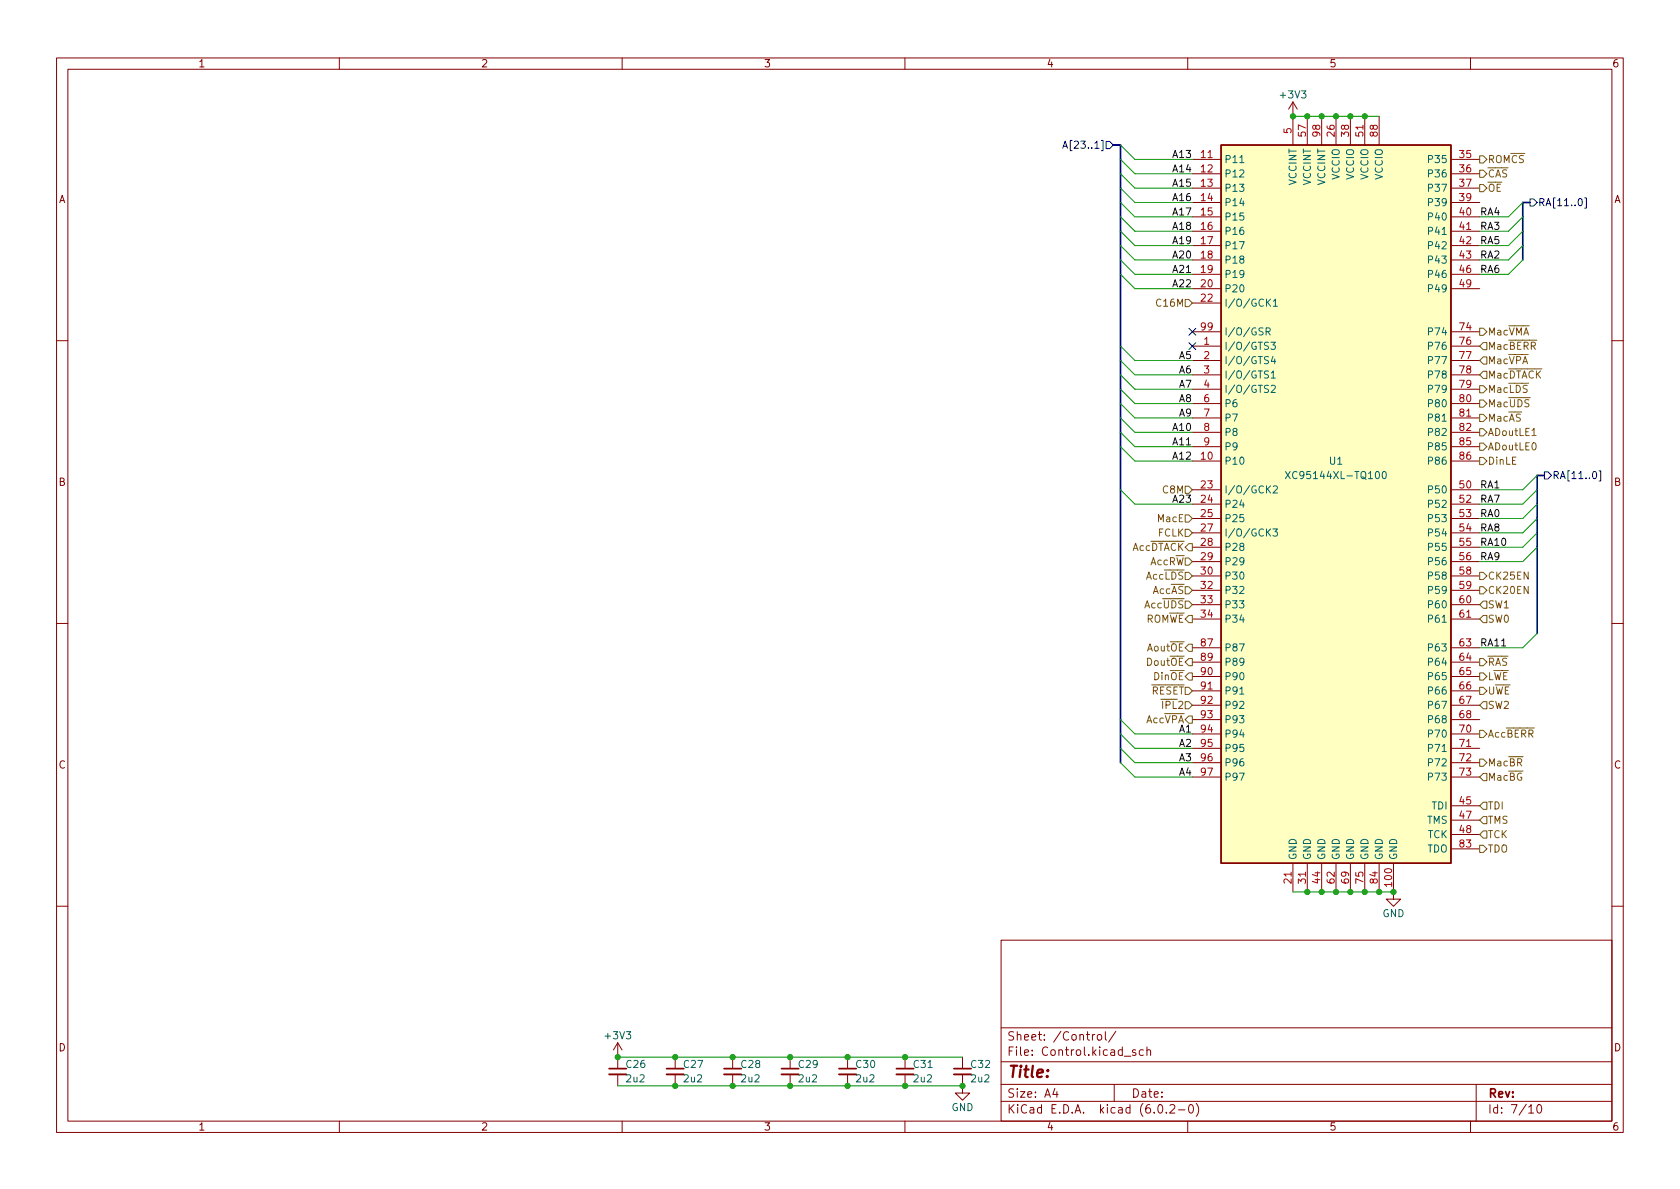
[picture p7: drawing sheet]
<svg xmlns="http://www.w3.org/2000/svg" width="297mm" height="210mm" viewBox="0 0 297 210" stroke-linecap="round" stroke-linejoin="round" font-family="sans-serif">
<g fill="none" stroke="#840000" stroke-width=".18">
<path d="M10 10.2h277v190.1h-277zM12 12.2h273v186.1h-273zM60 10.2v2M110 10.2v2M160 10.2v2M210 10.2v2M228.6 18v7.6M228.6 18l-.8 1.3M228.6 18l.8 1.3M260 10.2v2M210.8 28.2h5.1M210.8 30.7h5.1"/>
<path d="M210.8 33.3h5.1M210.8 35.8h5.1M210.8 38.3h5.1M231.1 20.6v5M233.7 20.6v5M236.2 20.6v5M238.8 20.6v5M241.3 20.6v5M243.8 20.6v5M256.5 28.2h5.1M256.5 30.7h5.1M256.5 33.3h5.1"/>
<path d="M256.5 35.8h5.1M256.5 38.3h5.1M210.8 40.9h5.1M210.8 43.4h5.1M210.8 46h5.1M210.8 48.5h5.1M210.8 51h5.1M210.8 53.6h5.1M210.8 58.7h5.1M256.5 40.9h5.1M256.5 43.4h5.1M256.5 46h5.1"/>
<path d="M256.5 48.5h5.1M256.5 51h5.1M256.5 58.7h5.1M10 60.2h2M210.8 61.2h5.1M210.8 63.7h5.1M210.8 66.3h5.1M210.8 68.8h5.1M210.8 71.4h5.1M210.8 73.9h5.1M210.8 76.4h5.1M210.8 79h5.1"/>
<path d="M256.5 61.2h5.1M256.5 63.7h5.1M256.5 66.3h5.1M256.5 68.8h5.1M256.5 71.4h5.1M256.5 73.9h5.1M256.5 76.4h5.1M256.5 79h5.1M285 60.2h2M210.8 81.5h5.1M210.8 86.6h5.1M210.8 89.1h5.1"/>
<path d="M210.8 91.7h5.1M210.8 94.2h5.1M210.8 96.8h5.1M210.8 99.3h5.1M256.5 81.5h5.1M256.5 86.6h5.1M256.5 89.1h5.1M256.5 91.7h5.1M256.5 94.2h5.1M256.5 96.8h5.1M256.5 99.3h5.1M10 110.2h2"/>
<path d="M210.8 101.8h5.1M210.8 104.4h5.1M210.8 106.9h5.1M210.8 109.5h5.1M210.8 114.5h5.1M210.8 117.1h5.1M210.8 119.6h5.1M256.5 101.8h5.1M256.5 104.4h5.1M256.5 106.9h5.1M256.5 109.5h5.1M256.5 114.5h5.1"/>
<path d="M256.5 117.1h5.1M256.5 119.6h5.1M285 110.2h2M210.8 122.2h5.1M210.8 124.7h5.1M210.8 127.2h5.1M210.8 129.8h5.1M210.8 132.3h5.1M210.8 134.9h5.1M210.8 137.4h5.1M256.5 122.2h5.1M256.5 124.7h5.1"/>
<path d="M256.5 127.2h5.1M256.5 129.8h5.1M256.5 132.3h5.1M256.5 134.9h5.1M256.5 137.4h5.1M228.6 152.6v5.1M231.1 152.6v5.1M233.7 152.6v5.1M236.2 152.6v5.1M238.8 152.6v5.1M241.3 152.6v5.1M243.8 152.6v5.1"/>
<path d="M246.4 152.6v6.4h1.2l-1.2 1.3-1.3-1.3h1.3M256.5 142.5h5.1M256.5 145h5.1M256.5 147.6h5.1M256.5 150.1h5.1M10 160.2h2M177 166.3h108v32h-108zM285 160.2h2M60 198.3v2M109.2 184.4v4.6M109.2 190v2M109.2 184.4l-.7 1.3"/>
<path d="M109.2 184.4l.8 1.3M110 198.3v2M119.4 186.9v2.1M119.4 190v2M129.5 186.9v2.1M129.5 190v2M139.7 186.9v2.1M139.7 190v2M149.9 186.9v2.1M149.9 190v2M160 198.3v2M160 186.9v2.1"/>
<path d="M160 190v2M170.2 190v3.3h-1.3l1.3 1.3 1.2-1.3h-1.2M170.2 186.9v2.1M177 194.8h108M177 191.8h108M177 187.8h108M177 181.8h108M186.5 192.5l-.4 1h1M186.9 193v1M193.6 182.9l-.3 .1-.2 .2M194.1 183.1l.2-.2 .4 .2 .1 .5-.2 .3h-.3l-.2-.1zM195.4 182.4v1.3l.2 .2"/>
<path d="M197 191.8v3M197.3 182.4l-1.3 1.9M198.8 186.8h1.1M200.8 185.7l-.4-.1-.2 .2 .1 .3 .5 .1v.4h-.6M202.1 185.7l-.4-.1-.3 .3v.4l.2 .3h.5M202.8 185.8l.2-.2 .4 .1v.9M202.8 185.1v1.5M204.9 195.4l.2-.1a.81 .81 0 0 1 .6 .7 .81 .81 0 0 1-.3 .8h-.2a.81 .81 0 0 1-.6-.6 .81 .81 0 0 1 .3-.8zM206.2 196.7v.1M206.9 195.5l.5-.2 .2 .2 .1 .3-.9 1h.9M208.4 196.3h1.1M210 198.3v2"/>
<path d="M210.4 195.4l.1-.1a.81 .81 0 0 1 .6 .7 .81 .81 0 0 1-.3 .8h-.2a.81 .81 0 0 1-.5-.6 .81 .81 0 0 1 .3-.8zM211.5 195.1a1.72 1.72 0 0 1 0 2.3M260 198.3v2M261 191.8v6.5M270.3 195.8l.4-.5v1.5M270.3 196.8h.9M271.9 195.4l.2-.1a.81 .81 0 0 1 .6 .7 .81 .81 0 0 1-.3 .8h-.2a.81 .81 0 0 1-.6-.6 .81 .81 0 0 1 .3-.8z"/>
</g>
<path d="M107.7 190h3M117.9 190h3M128 190h3.1M138.2 190h3M148.3 190h3.1M158.5 190h3M168.7 190h3" fill="none" stroke="#840000" stroke-width=".33"/>
<path d="M107.7 189h3M117.9 189h3M128 189h3.1M138.2 189h3M148.3 189h3.1M158.5 189h3M168.7 189h3" fill="none" stroke="#840000" stroke-width=".3"/>
<path d="M215.9 25.6h40.6v127h-40.6z" fill="#ffffc2" stroke="#ffffc2" stroke-width=".18"/>
<path d="M215.9 25.6h40.6v127h-40.6z" fill="none" stroke="#840000" stroke-width=".25"/>
<g fill="none" stroke="#006464" stroke-width=".18">
<path d="M219.2 28.8h.7M223.9 58.6h.6l.1-.2-.1-.3-.6-.1v1.2M224.1 53.4l.5 .8M224.2 58.6l.4 .6M224.6 52.9l-.7 .7M225.1 53.3l.4-.4v1.3M225.1 54.2h.8M224.3 65.7l-.5-.1-.2 .1v.4l.6 .2 .1 .3-.3 .3-.4-.1M224.7 60.5h.8l-.4 .5 .3 .1v.6l-.1 .1-.6-.1M224.8 66l.3-.4v1.3M224.8 68.3l.5-.2 .2 .4-.8 .9h.8M224.8 66.9h.7"/>
<path d="M225.1 63l-.3 .9h.8M225.4 63.5v.8M224.1 86.5l.5 .7M224.1 94.1l.5 .7M224.6 85.9l-.7 .7M224.6 93.5l-.7 .8M225.1 93.5h.8l-.5 .5 .4 .1v.6l-.2 .1-.5-.1M225.1 86l.5-.1 .3 .4-.8 .9h.8M227.3 83.4l.8 1.2M228.1 83.4l-.8 1.2M244.5 83.5l.2-.1a.68 .68 0 0 1 .4 .6 .68 .68 0 0 1-.4 .6l-.2-.1-.1-.3zM219.2 122.7h.7"/>
</g>
<g fill="none" stroke="#725600" stroke-width=".18">
<path d="M261.6 32.6h.7l.6 .7-.6 .6h-.7zM261.6 27.6h.7l.6 .6-.6 .6h-.7zM261.6 30.1h.7l.6 .6-.6 .7h-.7zM209.5 53h.7l.6 .6-.6 .6h-.7zM261.6 58h.7l.6 .7-.6 .6h-.7zM261.6 68.2h.7l.6 .6-.6 .7h-.7zM261.6 73.3h.7l.6 .6-.6 .6h-.7zM261.6 78.4h.7l.6 .6-.6 .6h-.7zM261.6 70.7h.7l.6 .7-.6 .6h-.7zM261.6 75.8h.7l.6 .6-.6 .7h-.7zM262.3 65.7h.6v1.2h-.6l-.7-.6zM262.3 63.1h.6v1.3h-.6l-.7-.7z"/>
<path d="M262.3 60.6h.6v1.2h-.6l-.7-.6zM270.9 77h.7M209.5 86h.7l.6 .6-.6 .6h-.7zM209.5 91.1h.7l.6 .6-.6 .6h-.7zM209.5 98.7h.7l.6 .6-.6 .6h-.7zM209.5 93.6h.7l.6 .6-.6 .7h-.7zM210.2 96.1h.6v1.3h-.6l-.7-.6zM261.6 80.9h.7l.6 .6-.6 .7h-.7zM209.5 117.1l.7-.6h.6v1.2h-.6zM209.5 106.3h.7l.6 .6-.6 .7h-.7zM209.5 114.5l.7-.6h.6v1.3h-.6zM209.5 103.8h.7l.6 .6-.6 .6h-.7z"/>
<path d="M209.5 101.2h.7l.6 .6-.6 .7h-.7zM210.2 119h.6v1.3h-.6l-.7-.7zM261.6 103.8h.7l.6 .6-.6 .6h-.7zM261.6 101.2h.7l.6 .6-.6 .7h-.7zM261.6 119h.7l.6 .6-.6 .7h-.7zM261.6 116.5h.7l.6 .6-.6 .6h-.7zM262.3 108.8h.6v1.3h-.6l-.7-.6zM262.3 106.3h.6v1.3h-.6l-.7-.7zM209.5 124.1h.7l.6 .6-.6 .6h-.7zM210.2 126.6h.6v1.3h-.6l-.7-.7zM261.6 134.2h.7l.6 .7-.6 .6h-.7zM261.6 121.5h.7l.6 .7-.6 .6h-.7z"/>
<path d="M261.6 129.2h.7l.6 .6-.6 .6h-.7zM262.3 136.8h.6v1.2h-.6l-.7-.6zM262.3 124.1h.6v1.2h-.6l-.7-.6zM261.6 149.5h.7l.6 .6-.6 .6h-.7zM262.3 146.9h.6v1.3h-.6l-.7-.6zM262.3 141.9h.6v1.2h-.6l-.7-.6zM262.3 144.4h.6v1.3h-.6l-.7-.7z"/>
</g>
<path d="M187.9 26.2l.4-1.2 .4 1.2M188 25.9h.6M195.6 25h.6l.6 .6-.6 .7h-.6zM270.5 35.2h.6l.7 .6-.7 .6h-.6zM280.2 35h.3v1.8h-.3M210.2 58.1l1.2 1.2M211.4 58.1l-1.2 1.2M210.2 60.6l1.2 1.2M211.4 60.6l-1.2 1.2M273 83.4h.7l.6 .7-.6 .6h-.7zM282.7 83.3h.3v1.8h-.3" fill="none" stroke="#000084" stroke-width=".18"/>
<path d="M196.8 25.6h1.3v109.3M270.5 35.8h-1.3v10.2M273 84.1h-1.2v27.9" fill="none" stroke="#000084" stroke-width=".3"/>
<g fill="none" stroke="#009600" stroke-width=".18">
<path d="M198.1 35.8l2.6 2.5h10.1M198.1 38.3l2.6 2.6h10.1M198.1 30.7l2.6 2.6h10.1M198.1 25.6l2.6 2.6h10.1M198.1 28.2l2.6 2.5h10.1M198.1 33.3l2.6 2.5h10.1M228.6 20.6h15.2M269.2 35.8l-2.5 2.5h-5.1M269.2 38.3l-2.5 2.6h-5.1M198.1 46l2.6 2.5h10.1M198.1 43.4l2.6 2.6h10.1M198.1 40.9l2.6 2.5h10.1"/>
<path d="M198.1 48.5l2.6 2.5h10.1M269.2 46l-2.5 2.5h-5.1M269.2 43.4l-2.5 2.6h-5.1M269.2 40.9l-2.5 2.5h-5.1M198.1 79l2.6 2.5h10.1M198.1 76.4l2.6 2.6h10.1M198.1 73.9l2.6 2.5h10.1M198.1 68.8l2.6 2.6h10.1M198.1 71.4l2.6 2.5h10.1M198.1 61.2l2.6 2.5h10.1M198.1 66.3l2.6 2.5h10.1M198.1 63.7l2.6 2.6h10.1"/>
<path d="M198.1 86.6l2.6 2.5h10.1M271.8 96.8l-2.6 2.5h-7.6M271.8 86.6l-2.6 2.5h-7.6M271.8 89.1l-2.6 2.6h-7.6M271.8 94.2l-2.6 2.6h-7.6M271.8 91.7l-2.6 2.5h-7.6M271.8 84.1l-2.6 2.5h-7.6M271.8 112l-2.6 2.5h-7.6M198.1 132.3l2.6 2.6h10.1M198.1 129.8l2.6 2.5h10.1M198.1 134.9l2.6 2.5h10.1M198.1 127.2l2.6 2.6h10.1"/>
<path d="M228.6 157.7h17.8M109.2 192h61M109.2 186.9h61"/>
</g>
<g fill="#009600" stroke="#009600" stroke-width=".18">
<circle cx="243.8" cy="157.7" r=".46"/>
<circle cx="246.4" cy="157.7" r=".46"/>
<circle cx="241.3" cy="157.7" r=".46"/>
<circle cx="233.7" cy="157.7" r=".46"/>
<circle cx="238.8" cy="157.7" r=".46"/>
<circle cx="236.2" cy="157.7" r=".46"/>
<circle cx="236.2" cy="20.6" r=".46"/>
<circle cx="233.7" cy="20.6" r=".46"/>
<circle cx="231.1" cy="20.6" r=".46"/>
<circle cx="228.6" cy="20.6" r=".46"/>
<circle cx="238.8" cy="20.6" r=".46"/>
<circle cx="241.3" cy="20.6" r=".46"/>
<circle cx="231.1" cy="157.7" r=".46"/>
<circle cx="160" cy="186.9" r=".46"/>
<circle cx="170.2" cy="192" r=".46"/>
<circle cx="129.5" cy="192" r=".46"/>
<circle cx="129.5" cy="186.9" r=".46"/>
<circle cx="149.9" cy="192" r=".46"/>
<circle cx="149.9" cy="186.9" r=".46"/>
<circle cx="119.4" cy="192" r=".46"/>
<circle cx="119.4" cy="186.9" r=".46"/>
<circle cx="109.2" cy="186.9" r=".46"/>
<circle cx="160" cy="192" r=".46"/>
<circle cx="139.7" cy="186.9" r=".46"/>
<circle cx="139.7" cy="192" r=".46"/>
</g>
<text font-size="2.8" fill="#840000" x="178" y="190.6">Title:</text>
<g font-size="2.1" fill="#840000">
<text x="178" y="184">Sheet: /Control/</text>
<text x="178" y="186.7">File: Control.kicad_sch</text>
<text x="178" y="196.9">KiCad E.D.A. kicad (6.0.2-0)</text>
<text x="178" y="194.1">Size: A4</text>
<text x="200" y="194.1">Date:</text>
<text x="263" y="194.1">Rev:</text>
<text x="263" y="196.9">Id: 7/10</text>
</g>
<g font-size="1.8" fill="#840000">
<text x="35" y="11.9">1</text>
<text x="85" y="11.9">2</text>
<text x="135" y="11.9">3</text>
<text x="185" y="11.9">4</text>
<text x="235" y="11.9">5</text>
<text x="285" y="11.9">6</text>
<text x="10.3" y="35.9">A</text>
<text x="285.3" y="35.9">A</text>
<text x="10.3" y="85.9">B</text>
<text x="285.3" y="85.9">B</text>
<text x="10.3" y="135.9">C</text>
<text x="285.3" y="135.9">C</text>
<text x="10.3" y="185.9">D</text>
<text x="285.3" y="185.9">D</text>
<text x="35" y="199.9">1</text>
<text x="85" y="199.9">2</text>
<text x="135" y="199.9">3</text>
<text x="185" y="199.9">4</text>
<text x="235" y="199.9">5</text>
<text x="285" y="199.9">6</text>
</g>
<g font-size="1.8" fill="#006464">
<text x="226.5" y="17.4">+3V3</text>
<text x="216.4" y="28.8">P11</text>
<text x="252.9" y="28.8">P35</text>
<text x="216.4" y="31.4">P12</text>
<text x="216.4" y="33.9">P13</text>
<text x="229.2" y="32.7" transform="rotate(-90 229.2 32.7)">VCCINT</text>
<text x="231.8" y="32.7" transform="rotate(-90 231.8 32.7)">VCCINT</text>
<text x="234.3" y="32.7" transform="rotate(-90 234.3 32.7)">VCCINT</text>
<text x="236.9" y="31.8" transform="rotate(-90 236.9 31.8)">VCCIO</text>
<text x="239.4" y="31.8" transform="rotate(-90 239.4 31.8)">VCCIO</text>
<text x="241.9" y="31.8" transform="rotate(-90 241.9 31.8)">VCCIO</text>
<text x="244.5" y="31.8" transform="rotate(-90 244.5 31.8)">VCCIO</text>
<text x="252.9" y="31.4">P36</text>
<text x="252.9" y="33.9">P37</text>
<text x="216.4" y="36.4">P14</text>
<text x="216.4" y="39">P15</text>
<text x="216.4" y="41.5">P16</text>
<text x="252.9" y="36.4">P39</text>
<text x="252.9" y="39">P40</text>
<text x="252.9" y="41.5">P41</text>
<text x="216.4" y="44.1">P17</text>
<text x="216.4" y="46.6">P18</text>
<text x="252.9" y="44.1">P42</text>
<text x="252.9" y="46.6">P43</text>
<text x="216.4" y="49.1">P19</text>
<text x="216.4" y="51.7">P20</text>
<text x="252.9" y="49.1">P46</text>
<text x="252.9" y="51.7">P49</text>
<text x="216.4" y="54.2">I/O/GCK1</text>
<text x="216.4" y="59.3">I/O/GSR</text>
<text x="252.9" y="59.3">P74</text>
<text x="216.4" y="61.8">I/O/GTS3</text>
<text x="216.4" y="64.4">I/O/GTS4</text>
<text x="252.9" y="61.8">P76</text>
<text x="252.9" y="64.4">P77</text>
<text x="216.4" y="66.9">I/O/GTS1</text>
<text x="216.4" y="69.5">I/O/GTS2</text>
<text x="252.9" y="66.9">P78</text>
<text x="252.9" y="69.5">P79</text>
<text x="216.4" y="72">P6</text>
<text x="216.4" y="74.5">P7</text>
<text x="216.4" y="77.1">P8</text>
<text x="252.9" y="72">P80</text>
<text x="252.9" y="74.5">P81</text>
<text x="252.9" y="77.1">P82</text>
<text x="216.4" y="82.2">P10</text>
<text x="216.4" y="79.6">P9</text>
<text x="235.1" y="82.2">U1</text>
<text x="252.9" y="79.6">P85</text>
<text x="252.9" y="82.2">P86</text>
<text x="216.4" y="87.2">I/O/GCK2</text>
<text x="216.4" y="89.8">P24</text>
<text x="228.4" y="84.7">XC95144XL-TQ100</text>
<text x="252.9" y="87.2">P50</text>
<text x="252.9" y="89.8">P52</text>
<text x="216.4" y="92.3">P25</text>
<text x="216.4" y="94.9">I/O/GCK3</text>
<text x="252.9" y="92.3">P53</text>
<text x="252.9" y="94.9">P54</text>
<text x="216.4" y="97.4">P28</text>
<text x="216.4" y="99.9">P29</text>
<text x="252.9" y="97.4">P55</text>
<text x="252.9" y="99.9">P56</text>
<text x="216.4" y="102.5">P30</text>
<text x="216.4" y="105">P32</text>
<text x="216.4" y="107.6">P33</text>
<text x="252.9" y="102.5">P58</text>
<text x="252.9" y="105">P59</text>
<text x="252.9" y="107.6">P60</text>
<text x="216.4" y="110.1">P34</text>
<text x="252.9" y="110.1">P61</text>
<text x="216.4" y="115.2">P87</text>
<text x="216.4" y="117.7">P89</text>
<text x="252.9" y="115.2">P63</text>
<text x="252.9" y="117.7">P64</text>
<text x="216.4" y="120.3">P90</text>
<text x="216.4" y="122.8">P91</text>
<text x="216.4" y="125.3">P92</text>
<text x="252.9" y="120.3">P65</text>
<text x="252.9" y="122.8">P66</text>
<text x="252.9" y="125.3">P67</text>
<text x="216.4" y="127.9">P93</text>
<text x="216.4" y="130.4">P94</text>
<text x="252.9" y="127.9">P68</text>
<text x="252.9" y="130.4">P70</text>
<text x="216.4" y="133">P95</text>
<text x="216.4" y="135.5">P96</text>
<text x="252.9" y="133">P71</text>
<text x="252.9" y="135.5">P72</text>
<text x="216.4" y="138">P97</text>
<text x="252.9" y="138">P73</text>
<text x="253.2" y="143.1">TDI</text>
<text x="252.3" y="145.7">TMS</text>
<text x="252.4" y="148.2">TCK</text>
<text x="229.2" y="152.1" transform="rotate(-90 229.2 152.1)">GND</text>
<text x="231.8" y="152.1" transform="rotate(-90 231.8 152.1)">GND</text>
<text x="234.3" y="152.1" transform="rotate(-90 234.3 152.1)">GND</text>
<text x="236.9" y="152.1" transform="rotate(-90 236.9 152.1)">GND</text>
<text x="239.4" y="152.1" transform="rotate(-90 239.4 152.1)">GND</text>
<text x="241.9" y="152.1" transform="rotate(-90 241.9 152.1)">GND</text>
<text x="244.5" y="152.1" transform="rotate(-90 244.5 152.1)">GND</text>
<text x="247" y="152.1" transform="rotate(-90 247 152.1)">GND</text>
<text x="252.3" y="150.7">TDO</text>
<text x="244.4" y="162.2">GND</text>
<text x="107.1" y="183.8">+3V3</text>
<text x="110.8" y="188.8">C26</text>
<text x="110.8" y="191.4">2u2</text>
<text x="121" y="188.8">C27</text>
<text x="121" y="191.4">2u2</text>
<text x="131.1" y="188.8">C28</text>
<text x="131.1" y="191.4">2u2</text>
<text x="141.3" y="188.8">C29</text>
<text x="141.3" y="191.4">2u2</text>
<text x="151.4" y="188.8">C30</text>
<text x="151.5" y="191.4">2u2</text>
<text x="161.6" y="188.8">C31</text>
<text x="161.6" y="191.4">2u2</text>
<text x="171.8" y="188.8">C32</text>
<text x="171.8" y="191.4">2u2</text>
<text x="168.2" y="196.5">GND</text>
</g>
<g font-size="1.8" fill="#a90000">
<text x="228.3" y="23.6" transform="rotate(-90 228.3 23.6)">5</text>
<text x="212.4" y="27.9">11</text>
<text x="230.9" y="24.1" transform="rotate(-90 230.9 24.1)">57</text>
<text x="233.4" y="24.1" transform="rotate(-90 233.4 24.1)">98</text>
<text x="236" y="24.1" transform="rotate(-90 236 24.1)">26</text>
<text x="238.5" y="24.1" transform="rotate(-90 238.5 24.1)">38</text>
<text x="241" y="24.1" transform="rotate(-90 241 24.1)">51</text>
<text x="243.6" y="24.1" transform="rotate(-90 243.6 24.1)">88</text>
<text x="258.1" y="27.9">35</text>
<text x="212.4" y="30.5">12</text>
<text x="212.4" y="33">13</text>
<text x="212.4" y="35.6">14</text>
<text x="258.1" y="30.5">36</text>
<text x="258.1" y="33">37</text>
<text x="258.1" y="35.6">39</text>
<text x="212.4" y="38.1">15</text>
<text x="212.4" y="40.6">16</text>
<text x="258.1" y="38.1">40</text>
<text x="258.1" y="40.6">41</text>
<text x="212.4" y="43.2">17</text>
<text x="212.4" y="45.7">18</text>
<text x="258.1" y="43.2">42</text>
<text x="258.1" y="45.7">43</text>
<text x="212.4" y="48.3">19</text>
<text x="212.4" y="50.8">20</text>
<text x="212.4" y="53.3">22</text>
<text x="258.1" y="48.3">46</text>
<text x="258.1" y="50.8">49</text>
<text x="212.4" y="58.4">99</text>
<text x="258.1" y="58.4">74</text>
<text x="212.9" y="61">1</text>
<text x="212.9" y="63.5">2</text>
<text x="258.1" y="61">76</text>
<text x="258.1" y="63.5">77</text>
<text x="212.9" y="66">3</text>
<text x="212.9" y="68.6">4</text>
<text x="212.9" y="71.1">6</text>
<text x="258.1" y="66">78</text>
<text x="258.1" y="68.6">79</text>
<text x="258.1" y="71.1">80</text>
<text x="212.9" y="73.7">7</text>
<text x="212.9" y="76.2">8</text>
<text x="258.1" y="73.7">81</text>
<text x="258.1" y="76.2">82</text>
<text x="212.4" y="81.3">10</text>
<text x="212.9" y="78.7">9</text>
<text x="258.1" y="78.7">85</text>
<text x="258.1" y="81.3">86</text>
<text x="212.4" y="86.4">23</text>
<text x="212.4" y="88.9">24</text>
<text x="258.1" y="86.4">50</text>
<text x="258.1" y="88.9">52</text>
<text x="212.4" y="91.4">25</text>
<text x="212.4" y="94">27</text>
<text x="258.1" y="91.4">53</text>
<text x="258.1" y="94">54</text>
<text x="212.4" y="96.5">28</text>
<text x="212.4" y="99.1">29</text>
<text x="212.4" y="101.6">30</text>
<text x="258.1" y="96.5">55</text>
<text x="258.1" y="99.1">56</text>
<text x="258.1" y="101.6">58</text>
<text x="212.4" y="104.1">32</text>
<text x="212.4" y="106.7">33</text>
<text x="258.1" y="104.1">59</text>
<text x="258.1" y="106.7">60</text>
<text x="212.4" y="109.2">34</text>
<text x="258.1" y="109.2">61</text>
<text x="212.4" y="114.3">87</text>
<text x="212.4" y="116.8">89</text>
<text x="212.4" y="119.4">90</text>
<text x="258.1" y="114.3">63</text>
<text x="258.1" y="116.8">64</text>
<text x="258.1" y="119.4">65</text>
<text x="212.4" y="121.9">91</text>
<text x="212.4" y="124.5">92</text>
<text x="258.1" y="121.9">66</text>
<text x="258.1" y="124.5">67</text>
<text x="212.4" y="127">93</text>
<text x="212.4" y="129.5">94</text>
<text x="258.1" y="127">68</text>
<text x="258.1" y="129.5">70</text>
<text x="212.4" y="132.1">95</text>
<text x="212.4" y="134.6">96</text>
<text x="212.4" y="137.2">97</text>
<text x="258.1" y="132.1">71</text>
<text x="258.1" y="134.6">72</text>
<text x="258.1" y="137.2">73</text>
<text x="258.1" y="142.2">45</text>
<text x="258.1" y="144.8">47</text>
<text x="258.1" y="147.3">48</text>
<text x="258.1" y="149.9">83</text>
<text x="228.3" y="156.2" transform="rotate(-90 228.3 156.2)">21</text>
<text x="230.9" y="156.2" transform="rotate(-90 230.9 156.2)">31</text>
<text x="233.4" y="156.2" transform="rotate(-90 233.4 156.2)">44</text>
<text x="236" y="156.2" transform="rotate(-90 236 156.2)">62</text>
<text x="238.5" y="156.2" transform="rotate(-90 238.5 156.2)">69</text>
<text x="241" y="156.2" transform="rotate(-90 241 156.2)">75</text>
<text x="243.6" y="156.2" transform="rotate(-90 243.6 156.2)">84</text>
<text x="246.1" y="156.7" transform="rotate(-90 246.1 156.7)">100</text>
</g>
<g font-size="1.8" fill="#000084">
<text x="189.1" y="26.3">A[23..1]</text>
<text x="271.9" y="36.4">RA[11..0]</text>
<text x="274.4" y="84.7">RA[11..0]</text>
</g>
<g font-size="1.8" fill="#0f0f0f">
<text x="207.6" y="27.9">A13</text>
<text x="207.6" y="35.5">A16</text>
<text x="207.6" y="33">A15</text>
<text x="207.6" y="30.5">A14</text>
<text x="207.6" y="40.6">A18</text>
<text x="207.6" y="38.1">A17</text>
<text x="261.6" y="38.1">RA4</text>
<text x="261.6" y="40.6">RA3</text>
<text x="207.6" y="45.7">A20</text>
<text x="207.6" y="43.2">A19</text>
<text x="261.6" y="45.7">RA2</text>
<text x="261.6" y="43.2">RA5</text>
<text x="207.6" y="48.2">A21</text>
<text x="207.6" y="50.8">A22</text>
<text x="261.6" y="48.2">RA6</text>
<text x="208.6" y="63.5">A5</text>
<text x="208.6" y="71.1">A8</text>
<text x="208.6" y="68.6">A7</text>
<text x="208.6" y="66">A6</text>
<text x="207.6" y="76.2">A10</text>
<text x="208.6" y="73.6">A9</text>
<text x="207.6" y="78.7">A11</text>
<text x="207.6" y="81.3">A12</text>
<text x="207.6" y="88.9">A23</text>
<text x="261.6" y="86.3">RA1</text>
<text x="261.6" y="88.9">RA7</text>
<text x="261.6" y="91.4">RA0</text>
<text x="261.6" y="94">RA8</text>
<text x="261.6" y="96.5">RA10</text>
<text x="261.6" y="99">RA9</text>
<text x="261.6" y="114.3">RA11</text>
<text x="208.6" y="129.5">A1</text>
<text x="208.6" y="137.1">A4</text>
<text x="208.6" y="134.6">A3</text>
<text x="208.6" y="132.1">A2</text>
</g>
<g font-size="1.8" fill="#725600">
<text x="263" y="28.8">ROM~{CS}</text>
<text x="263" y="33.9">~{OE}</text>
<text x="263" y="31.4">~{CAS}</text>
<text x="204.7" y="54.2">C16M</text>
<text x="263" y="59.3">Mac~{VMA}</text>
<text x="263" y="64.4">Mac~{VPA}</text>
<text x="263" y="61.8">Mac~{BERR}</text>
<text x="263" y="66.9">Mac~{DTACK}</text>
<text x="263" y="69.5">Mac~{LDS}</text>
<text x="263" y="74.5">Mac~{AS}</text>
<text x="263" y="72">Mac~{UDS}</text>
<text x="263" y="77.1">ADoutLE1</text>
<text x="263" y="79.6">ADoutLE0</text>
<text x="263" y="82.2">DinLE</text>
<text x="205.7" y="87.2">C8M</text>
<text x="204.7" y="94.9">FCLK</text>
<text x="204.8" y="92.3">MacE</text>
<text x="198.6" y="97.4">Acc~{DTACK}</text>
<text x="201.9" y="99.9">AccR~{W}</text>
<text x="201.1" y="107.6">Acc~{UDS}</text>
<text x="201.3" y="102.5">Acc~{LDS}</text>
<text x="202.4" y="105">Acc~{AS}</text>
<text x="263" y="105">CK20EN</text>
<text x="263" y="102.5">CK25EN</text>
<text x="263" y="107.6">SW1</text>
<text x="201.1" y="110.1">ROM~{WE}</text>
<text x="263" y="110.1">SW0</text>
<text x="201.5" y="117.7">Dout~{OE}</text>
<text x="201.5" y="115.2">Aout~{OE}</text>
<text x="263" y="117.7">~{RAS}</text>
<text x="202.2" y="122.8">~{RESET}</text>
<text x="202.7" y="120.3">Din~{OE}</text>
<text x="204.3" y="125.3">~{IPL}2</text>
<text x="263" y="122.8">U~{WE}</text>
<text x="263" y="125.3">SW2</text>
<text x="263" y="120.3">L~{WE}</text>
<text x="201.2" y="127.9">Acc~{VPA}</text>
<text x="263" y="130.4">Acc~{BERR}</text>
<text x="263" y="135.5">Mac~{BR}</text>
<text x="263" y="138">Mac~{BG}</text>
<text x="263" y="143.1">TDI</text>
<text x="263" y="148.2">TCK</text>
<text x="263" y="145.7">TMS</text>
<text x="263" y="150.7">TDO</text>
</g>
</svg>
